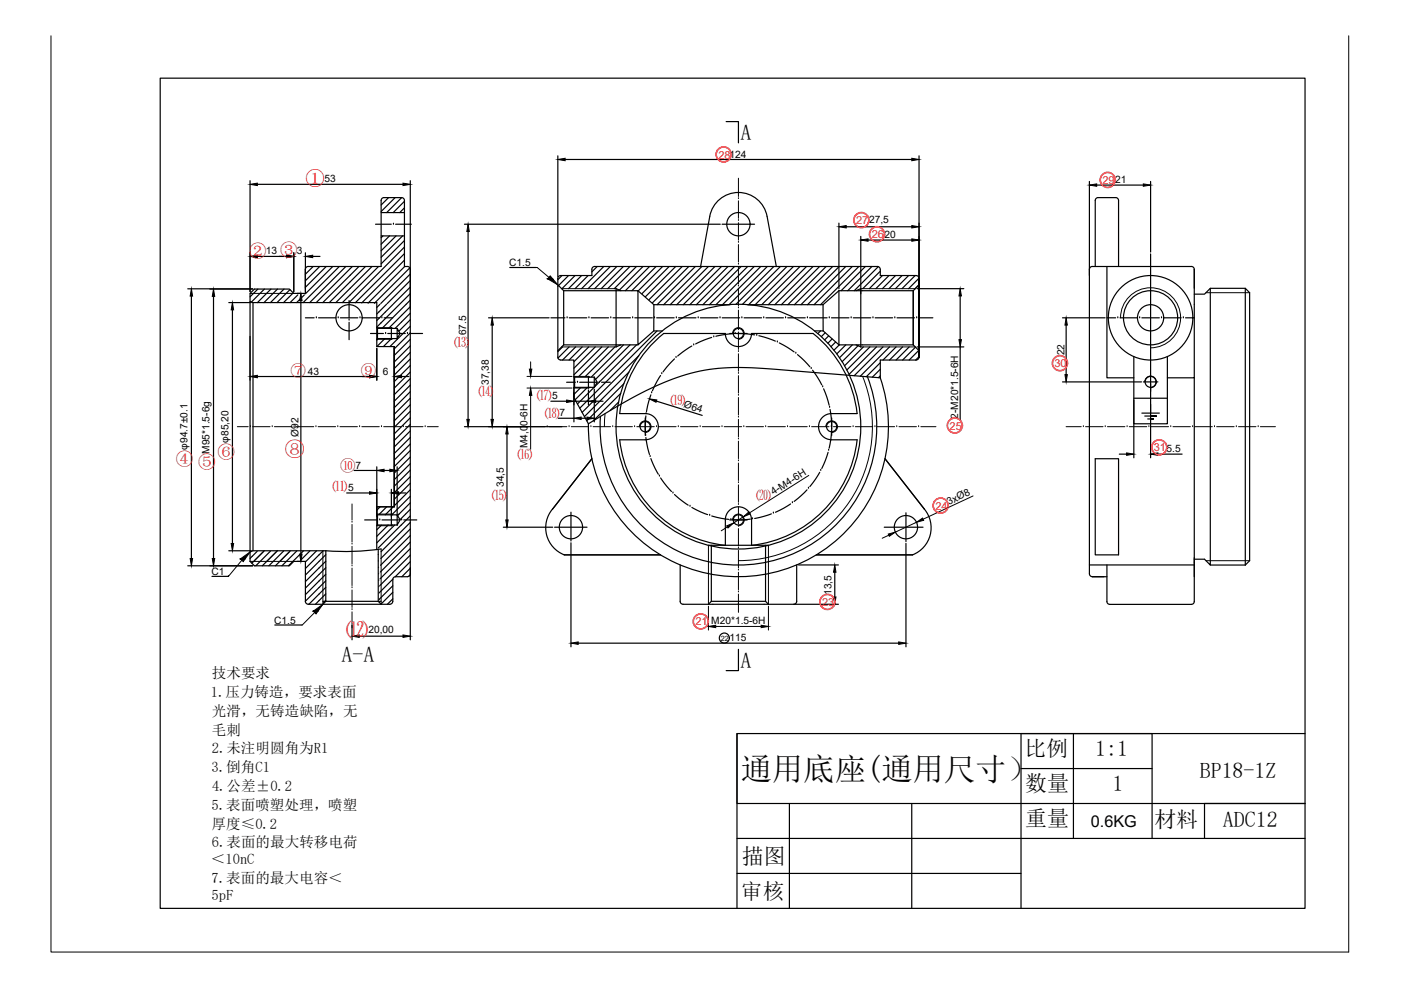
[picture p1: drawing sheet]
<svg xmlns="http://www.w3.org/2000/svg" width="297mm" height="210mm" viewBox="0 0 297 210" stroke-linecap="round" stroke-linejoin="round" font-family="sans-serif">
<!-- layer: 0 -->
<g fill="none" stroke="#000" stroke-width=".25">
<path d="M34 16.6h242.7v176h-242.7zM53 38.3v23.5M54.6 39.1h30.8M87 38.3v97.4M118.3 33v25.7M119.8 33.8h73.5M154 25.8h2.6v4.5M194.9 33v42.7M231 38.5v83.2a.62 .62 0 0 0 .6 .6h3.1M232.5 39.2h9.9M243.9 38.5v14.9M54.6 54.4h6.1"/>
<path d="M62.3 53.6v8.2M64.8 53.6v8.6h-2.5l-.9-.9h-7.5l-.9 .9v56.8l.9 1h7.5l.9-1h2.5v8.5l4.3-4.4M66.3 54.4h1.5M66.4 56.5l-1.6 1.6M67.8 56.5l-3 3M69.2 56.5l-4.4 4.4M70.6 56.5l-5.8 5.8M71.9 56.5l-7.6 7.7M73.3 56.5l-7.6 7.7M74.7 56.5l-7.7 7.7M76.1 56.5l-7.7 7.7M77.5 56.5l-7.7 7.7"/>
<path d="M78.9 56.5l-7.7 7.7M79.6 47.5h3.4M80.3 56.5l-7.7 7.7M80.8 45.1h4.9M80.8 50h4.9M81.2 50l-.4 .4M82.4 41.9l-1.6 1.6M82.6 50l-1.8 1.8M83.4 47.5h.1M83.8 41.9l-3 3M83.9 47.5h3.3M84 50l-3.2 3.2"/>
<path d="M85.2 41.9l-3.2 3.2M85.4 50l-4.6 4.6M85.7 52.4l-11.7 11.8M85.7 53.8l-10.4 10.4M85.7 55.2l-9 9M85.7 42.7l-2.3 2.4M85.7 44.1l-.9 1M85.7 51l-4.9 4.9M85.8 56.5l-7.8 7.8M86.4 56.5a.62 .62 0 0 1 .6 .6M86.4 56.5h-.7v-14a.6 .6 0 0 0-.6-.6h-3.7a.62 .62 0 0 0-.6 .6v14h-15.4a.6 .6 0 0 0-.7 .6M86.9 56.8l-7.5 7.5"/>
<path d="M87 58.1l-6.3 6.2M87 59.5l-4.9 4.9M98.5 47.5h54.2M99.2 49.1v39.8M108.1 56.7h5.6M119.2 58.4l-.9 .9M120.5 58.4l-2.2 2.3M121.9 58.4l-2.7 2.8M123.3 58.4l-2.8 2.8M124.7 58.4l-2.8 2.8M125.5 57.1a.62 .62 0 0 1 .6-.6h59.9a.6 .6 0 0 1 .6 .6v1.3h7.6M125.5 57.1v1.3h-6.6a.6 .6 0 0 0-.6 .6v16.7a.64 .64 0 0 0 .6 .6h2.8v3.5"/>
<path d="M126.6 56.5l-1.1 1.1M128 56.5l-4.7 4.7M129.4 56.5l-4.7 4.7M130.8 56.5l-4.7 4.7M132.2 56.5l-4.7 4.7M133.6 56.5l-4.7 4.7M134.9 56.5l-4.7 4.7M136.3 56.5l-5.1 5.1M137.7 56.5l-5.1 5.1M139.1 56.5l-5.1 5.1M140.5 56.5l-5.1 5.1M141.9 56.5l-5.8 5.7"/>
<path d="M143.3 56.5l-6.4 6.4M144.6 56.5l-7 7M146 56.5l-7.7 7.7M147.4 56.5l-8.1 8.1M148.5 56.5l2-10.6a6.2 6.2 0 0 1 6.1-5.1 6.2 6.2 0 0 1 6 5.1l2 10.6M148.8 56.5l-8.1 8.1M150.2 56.5l-8.1 8.1M151.6 56.5l-8.1 8.1M153 56.5l-8.1 8.1M153.1 47.5h6.9M154.4 56.5l-8.1 8.1M155.7 56.5l-8.1 8.1"/>
<path d="M157.1 56.5l-8.1 8.1M158.5 56.5l-8.1 8.1M159.9 56.5l-8.1 8.1M161.3 56.5l-8.1 8.1M162.7 56.5l-8.1 8.1M164.1 56.5l-8.1 8M165.5 56.5l-8.1 8M166.8 56.5l-8.1 8.1M168.2 56.5l-8.1 8.1M169.6 56.5l-8.1 8.1M171 56.5l-8.1 8.1M172.4 56.5l-8.1 8.1"/>
<path d="M173.8 56.5l-8.1 8.1M175.2 56.5l-8.1 8.1M176.5 56.5l-8.1 8.1M177.9 47.3v13.9M177.9 56.5l-8.1 8.1M179.3 56.5l-8.1 8.1M179.4 48.1h13.9M180.7 56.5l-8.1 8.1M182.1 56.5l-8.1 8.1M182.5 50.1v23.5l-1-.5M183.5 56.5l-5.2 5.1M184 50.9h9.3"/>
<path d="M184.9 56.5l-5.2 5.1M186.2 56.5l-5.1 5.1M186.6 57.5l-3.7 3.7M187.1 58.4l-2.8 2.8M188.5 58.4l-2.8 2.8M189.9 58.4l-2.8 2.8M191.3 58.4l-2.8 2.8M192.6 58.4l-2.7 2.8M194 58.4l-2.8 2.8M194.2 58.4a.62 .62 0 0 1 .7 .6v16.7M194.9 59l-2.3 2.2M232.2 56.5v-14a.6 .6 0 0 1 .6-.6h3.7a.62 .62 0 0 1 .7 .6v14"/>
<path d="M234.7 56.5v23.6h5.7M243.9 53.8v43.3M252.6 56.5a.62 .62 0 0 1 .6 .6v23h-5.7M252.6 56.5h-21a.62 .62 0 0 0-.6 .6M39.8 61.2h13.8M40.6 62.8v55.6M44.5 61.3h9.1M45.3 62.8v55.6M48.5 64.2h4.7M49.3 65.7v49.5M53 71.3v9.3M53 63.9l.6 .3"/>
<path d="M53.6 64.2h26.3v9.3h3.7M53.6 64.2v52.6l-.6 .2M53.9 63.4l-.6 .6M54.6 79.8h23.7M54.7 61.3l-1.7 1.6M56.1 61.3l-2.1 2M57.4 61.3l-2.8 2.9M58.8 61.3l-2.8 2.9M60.2 61.3l-2.9 2.9M61.5 61.4l-2.8 2.8M62.2 62.1l-2.1 2.1M63.1 62.5l-1.6 1.7"/>
<path d="M63.8 63.8v53.7M64.5 62.5l-1.6 1.7M64.8 67.4h1.8M67.1 67.4h.1M67.5 67.4h3.7M71.7 67.4h.1M72.2 67.4h3.7M74 67.9h.1M74 63.7v3.7M74 68.3v3.7M76.3 67.4h.1M76.8 67.4h3.7"/>
<path d="M78.6 70.7h2.7M79.9 69.5l.1 .1h4.2M79.9 73.9v6.7M80 69.6v2.2h4.2M80 71.8l-.1 .1M80.1 71.9l-.2 .2M80.1 71.9h.1M80.6 64.5l-.7 .7M81 67.4h.1M81.4 67.4h1.9M81.6 71.8l-1.7 1.7M81.8 70.7h.1"/>
<path d="M81.9 64.5l-2 2.1M82.2 70.7h3.7M83 71.8l-1.7 1.7M83.2 69.6l-.2-.1v2.4l.2-.1M83.3 64.5l-3.4 3.5M83.6 73.5v34v-34M83.6 73.9v6.7M84.2 69.6l.6 1.1-.6 1.1zM84.3 71.9l-1.6 1.6M84.7 64.5l-4.8 4.9M85.1 79.8h1.6M86.1 64.5l-5.1 5.1"/>
<path d="M86.4 70.7h.1M86.9 70.7h2.7M87 65l-4.6 4.6M87 66.4l-3.2 3.2M87 60.9l-3.6 3.5M87 62.3l-2.2 2.2M87 63.6l-.9 .9M87 67.8l-2.4 2.4M87 69.2l-2.6 2.6M87 70.6l-3.4 3.4M87 72l-3.4 3.4M87 73.3l-3.4 3.4"/>
<path d="M87 74.7l-3.4 3.4M87 76.1l-3.4 3.4M87 77.5l-3.4 3.4M87 78.9l-3.4 3.4M103.6 67.4h12.8M104.4 68.9v20M116.8 67.4h3M118.3 60.4l1.2 1.2M119.3 73.6l-1 1M119.5 61.6h15.8v11.5l3.3-2.9v-5.6M119.5 61.6v11.5M119.5 73.1l-1.2 1.3"/>
<path d="M119.5 73.1h15.8M120.2 67.4h.1M120.7 73.6l-2.4 2.3M120.7 67.4h3.7M121.7 79.8l.1 .2v2.1l-.1 .2zM121.8 80h4.2M122.1 73.6l-2.8 2.7M123.4 73.6l-2.7 2.7M124.8 73.6l-3.1 3.1M124.9 67.4h.1M125.1 80l-.3-.2v2.5l.3-.2M125.3 67.4h3.7"/>
<path d="M126 80l.6 1-.6 1.1M126 80v2.1M126.2 73.6l-4.5 4.5M127.6 73.6l-5.9 5.9M129 73.6l-6.3 6.2M129.5 67.4h.1M130 67.4h3.7M130.4 73.5l-6.3 6.3M131.6 61.6l-1-.4v12.4l1-.5M132.2 73.1l-6.8 6.8M133.4 78.9l-9.5 9.4M133.6 73.1l-7.3 7.3"/>
<path d="M134.1 67.4h.1M134.6 67.4h3.7M135 73.1l-8.9 8.9M135.3 61.6l3.3 3M135.4 75.4l-12 12M138.6 70.2h1.8M138.6 64.6h16M138.8 67.4h.1M139.2 67.4h3.7M139.3 70.2l-16.4 16.3M140.1 79.6l-1.8 3.3M140.3 79.2h.1"/>
<path d="M143 76.1l-2.4 2.8M143.3 75.8h.1M143.4 67.4h.1M143.9 67.4h3.7M146.7 73.4l-3 2.1M147.1 73.1h.1M148 67.4h.1M148.5 67.4h3.7M150.9 71.5l-3.4 1.4M151.3 71.4h.1M152.7 67.4h.1M153.1 67.4h3.7"/>
<path d="M154.7 70.7h3.7M155.4 70.7l-3.6 .6M155.9 70.7h.1M156.3 70.7l3.7 .3M157.3 67.4h.1M157.8 67.4h3.7M158.5 64.6h16M160.4 71.1h.1M160.9 71.2l3.5 1.1M161.9 67.4h.1M162.4 67.4h3.7M164.8 72.5h.1"/>
<path d="M165.2 72.7l3.2 1.9M166.6 67.4h.1M167 67.4h3.7M168.7 74.9h.1M169.1 75.2l2.6 2.6M171.2 67.4h.1M171.7 67.4h3.7M172 78.1h.1M172.3 78.5l1.9 3.1M172.7 70.2h1.8M174 70.2l-.6 .5M174.5 64.6v5.6"/>
<path d="M174.5 70.2l3.4 2.9M174.9 70.6l-.8 .8M175.7 71.2l-.9 .9M175.8 67.4h.1M176.3 67.4h3.7M176.4 71.9l-.9 .9M177.1 72.5l-.9 1M177.9 61.6h15.7v11.5h-15.7M177.9 61.6l-3.4 3M177.9 61.6v11.5M178 73.1l-1.2 1.2M179.3 73.1l-1.9 1.9"/>
<path d="M180.5 67.4h.1M180.7 73.1l-2.7 2.8M180.9 67.4h3.7M182 73.2l-3.5 3.5M182.5 61.2l-1 .4M183.1 73.6l-4 4M183.9 79.9a29.3 29.3 0 0 1-23 39.6 29.3 29.3 0 0 1-33.6-31.2M184.4 73.6l-4.9 4.8M185.1 67.4h.1M185.6 67.4h3.7M185.8 73.6l-5.8 5.8M186.6 76.9l-2.9 3"/>
<path d="M186.6 78.3l-1.6 1.7M186.6 79.7l-.4 .4M187.2 73.6l-6.1 6.1M188.6 73.6l-6.2 6.2M189.7 67.4h.1M190 73.6l-2.8 2.7M190.2 67.4h3.7M191.4 73.6l-2.8 2.7M192.8 73.6l-2.8 2.7M194.1 73.6l-2.7 2.7M194.2 76.3h-7.6v3.8M194.4 67.4h.1"/>
<path d="M194.4 61.2h9.9M194.4 73.6h9.9M194.8 74.3l-2 2M194.8 67.4h3M194.9 75.7a.62 .62 0 0 1-.7 .6M194.9 60.4l-1.3 1.2v11.5l1.3 1.3M194.9 60.4l-.9 .8M194.9 75.6l-.8 .7M203.6 62.7v9.3M203.6 73.6v15.5M225.3 67.4h9M226 68.9v10.5"/>
<path d="M234.7 67.4h1.8M237 67.4h.1M237.5 67.4h3.7M240.4 75.6v14.3h7.1v-14.3M241.6 67.4h.1M242.1 67.4h3.7M246.3 67.4h.1M246.7 67.4h3.7M250.9 67.4h.1M251.4 67.4h1.8M256.6 61.1l-1.2 1.3h-2.2M264 61.1v58.7"/>
<path d="M75.1 99.7h4.8M79.9 99v10.5M81.4 99.7h1.3M84.2 99v10.3M87 87.2l-3.4 3.4M87 88.6l-3.4 3.4M87 90l-3.4 3.4M87 80.3l-3.4 3.4M87 81.7l-3.4 3.4M87 83l-3.4 3.4M87 84.4l-3.4 3.4M87 85.8l-3.4 3.4"/>
<path d="M87 91.4l-3.4 3.4M87 92.8l-3.4 3.3M87 94.1l-3.4 3.4M87 95.5l-3.4 3.4M87 96.9l-3.4 3.4M87 98.3l-3.4 3.4M87 99.7l-3.4 3.4M98.5 90.5h20.6M107.5 92v18.2M116.8 85.1h3.3M118.4 88.7h3.3M120.1 81h1.9"/>
<path d="M121.7 84.1l3.1 5.8M121.7 82.3v7.2M121.7 85.1h3.1M121.8 82.1h4.2M122.4 81h.1M122.9 81h3.7M123 82.3l-1.3 1.3M123.2 88.7h1.3M124.4 82.3l-2.5 2.5M124.8 82.7v3.1M125.5 97.3l-8.4 10.7a6.2 6.2 0 0 0 2.5 9.6M126 82.1l-3.6 3.6"/>
<path d="M126 82.5v7M126.3 85.1h1.6M127.1 81h.1M127.5 81h1.9M131.2 85.2l-1.8 1.8M131.6 83.4l-5.8 5.8M132.3 81.3l-7.9 7.9M136.8 88.6v3.7M136.9 92.3h.1M136.9 88.2v3.7M136.9 92.8l.8 3.6M137 87.7h.1"/>
<path d="M137.8 96.8h.1M138 83.7l-.9 3.6M138 97.2l1.6 3.4M138.2 83.3h.1M139.2 85l9.7 3.1M174 99.7h.1M174.4 82h.1M174.6 82.4l1.2 3.5M175.6 95.9l-1.4 3.4M175.7 95.5h.1M175.9 86.4h.1M176 86.8l.3 3.7"/>
<path d="M176.3 91.4l-.5 3.6M176.3 90.9h.1M176.3 88.6v3.7M181.7 87.7a25.3 25.3 0 0 0-9.3-17h-13.1a2.77 2.77 0 0 1-2.7 2.8 2.77 2.77 0 0 1-2.8-2.8h-13.1a25.3 25.3 0 0 0-9.3 17h5.4a2.77 2.77 0 0 1 2.8 2.8 2.77 2.77 0 0 1-2.8 2.7h-5.4a25.3 25.3 0 0 0 22.4 22.4M181.7 93.2a25.3 25.3 0 0 1-22.4 22.4M181.7 87.7h-5.4a2.78 2.78 0 0 0-2.8 2.8 2.78 2.78 0 0 0 2.8 2.7h5.4M186.6 80.1a31.8 31.8 0 0 1-25.1 41.8 31.8 31.8 0 0 1-36.7-32.1M186.6 80.1l-16-1.3a111.7 111.7 0 0 0-16.2-.8 43.4 43.4 0 0 0-19.2 5.7l-10.4 6.2M187.6 97.3l8.4 10.7a6.2 6.2 0 0 1-2.5 9.6M225.3 81h16.7M232.2 97.3h5v20.3h-5zM237.3 96.3h1.6"/>
<path d="M240.4 84.4h7.1M240.4 84.8v12.3M242.1 87.6h3.7M242.4 81h3.1M242.7 88.2h2.5h-1.3M243.3 88.8h1.3h-.7M245.5 96.3h5.1M253.2 80.1v47.4a.62 .62 0 0 1-.6 .6M39.8 120h13.8M48.5 116.8h4.7M53.6 116.8h15.5M54.5 116.9l-1.5 1.5"/>
<path d="M55.9 116.9l-2.5 2.5M57.3 116.9l-3.1 3.1M58.7 116.8l-3.1 3.2M60.1 116.8l-3.1 3.2M61.3 117.1l-2.9 2.9M61.3 118.4l-1.5 1.6M61.6 116.8l-.2 .2M62.9 116.8l-1.5 1.6M64.3 116.8l-3.1 3.2M65.7 116.8l-1.9 1.9M67.1 116.8l-2.3 2.3M68.5 116.8l-3.7 3.7"/>
<path d="M69.1 117.6l-4.3 4.3M69.1 119l-4.3 4.3M69.1 116.8v10.7l-.6 .6M73.5 104.5h4.8M77.3 110.2h2.8M79.9 109l.1 .2M80 109.2v2.1h4.2M80 111.3l-.1 .2M80 109.2h4.2M80.2 116.5v11M80.2 117.6h.1M80.2 118.9h.1"/>
<path d="M80.5 110.2h.1M80.6 107.5l-.7 .7M80.8 116.4a52.6 52.6 0 0 1-11.7 .4M80.9 111.4l-1 .9M81 110.2h3.7M82 107.5l-1.6 1.6M82.3 111.3l-2.4 2.4M83 103.7v7.8l.2-.2M83 109l.2 .2M83.4 107.5l-1.7 1.7M83.6 107.5h-3.7v9M83.7 111.3l-3.8 3.8"/>
<path d="M84.2 109.2l.6 1-.6 1.1zM84.5 104.5h1.6M85.2 110.2h.1M85.6 110.2h2.8M86 109l-1.2 1.2M87 109.4l-6.8 6.8M87 110.8l-6.2 6.2M87 112.2l-6.3 6.2M87 113.5l-6.3 6.4M87 114.9l-6.4 6.4M87 101.1l-3.4 3.4M87 102.5l-3.4 3.4"/>
<path d="M87 103.8l-3.4 3.4M87 105.2l-3.9 4M87 106.6l-2.7 2.7M87 108l-1 1M87 116.3l-6.4 6.4M87 117.7l-6.5 6.5M87 119.1l-3.2 3.2M106.7 111.8h10.5M117.6 111.8h6.9M119.6 117.6h20.4M121.1 108.6v6.1M121.1 115.1v22"/>
<path d="M139.8 100.9h.1M140.1 101.3l2.3 2.9M142.7 104.5h.1M143 104.8l2.9 2.3M144.2 119.8v7.7a.64 .64 0 0 0 .6 .6h23.5a.62 .62 0 0 0 .6-.6v-7.7M146.3 107.3h.1M146.7 107.6l3.3 1.5M150.2 115.6h12.7M150.5 109.3h.1M150.8 115.6v11.9M150.9 109.4l3.6 .7M153.8 115.6v-5.4a2.78 2.78 0 0 1 2.8-2.7 2.78 2.78 0 0 1 2.7 2.7v5.4"/>
<path d="M154.7 110.2h3.7M155 110.2h.1M159.1 110.1l-3.7 .1M159.5 110h.1M162.3 115.6v11.9M163.5 109l-3.5 .9M164 108.8h.1M167.6 106.8l-3.2 1.8M168 106.6h.1M169.3 119.8h8.5M171.1 103.9l-2.7 2.4M171.4 103.5h.1"/>
<path d="M173.1 117.6h20.4M173.8 100.1l-2.1 3.1M187.5 111.8h8.2M192.1 108.7v6.1M192.1 115.2v21.9M231 119.8h22.2M234.7 119.8v7.7M253.2 118.6h2.2l1.2 1.2v-58.7h7.4l.9 1v56.8l-.9 .9M256.6 119.8h7.4M44.9 122.2h3.5M58.3 132.5h5.6M68.5 127.5h12.3"/>
<path d="M69.1 120.4l-4.3 4.3M69.1 121.8l-4.3 4.3M69.1 124.5l-3.6 3.6M69.1 125.9l-2.2 2.2M69.1 127.3l-.5 .5M74.6 132.6v3.1M76.2 134.9h9.2M80.2 127.5l.6 .6M80.3 120.3h-.1M80.3 121.6v.1M80.3 123h.1M80.3 124.4h.1"/>
<path d="M80.4 125.7l-.1 .1M83.3 122.9v4.6a.62 .62 0 0 1-.6 .6h-17.3a.64 .64 0 0 1-.7-.6M83.3 122.8l-2.8 2.8M83.3 124.2l-2.9 2.9M83.3 125.6l-2.6 2.5M83.3 127l-1.2 1.1M86.4 122.3h-2.5a.62 .62 0 0 0-.6 .6M86.9 121.9l-.3 .3M87 121.7a.62 .62 0 0 1-.6 .6M87 120.5l-1.8 1.8M122.6 136.4h67.9M150.8 127.5h11.5"/>
<path d="M150.8 127.5l-.6 .6M156.6 128.1h.1M156.6 137.7v4.5h-2.6M162.3 127.5l.6 .6M168.4 128.1h9.4M177 121.3v5.3M234.7 127.5a.62 .62 0 0 0 .6 .6h17.3M156.3 155.5v14.9h120.4h-21.3v7.4M227.6 155.5v22.3M276.7 155.5h-120.4v37.1M156.3 177.8h120.4M167.4 170.4v22.2"/>
<path d="M193.3 170.4v22.2M216.5 163h27.8M244.3 177.8v-22.3h-27.8v37.1M156.3 185.2h60.2"/>
<circle cx="156.6" cy="47.5" r="2.47"/>
<circle cx="74" cy="67.4" r="2.78"/>
<circle cx="156.6" cy="70.7" r="1.08"/>
<circle cx="243.9" cy="67.4" r="9"/>
<circle cx="243.9" cy="67.4" r="5.7"/>
<circle cx="243.9" cy="67.4" r="2.78"/>
<circle cx="136.8" cy="90.5" r="1.08"/>
<circle cx="156.6" cy="90.5" r="25.9"/>
<circle cx="176.3" cy="90.5" r="1.08"/>
<circle cx="243.9" cy="81" r="1.16"/>
<circle cx="121.1" cy="111.8" r="2.47"/>
<circle cx="156.6" cy="110.2" r="1.08"/>
<circle cx="192.1" cy="111.8" r="2.47"/>
<circle cx="153.6" cy="135.3" r="1.06"/>
</g>
<g fill="none" stroke="#000" stroke-width=".21">
<path d="M10.8 7.6v194.3h275.2v-194.3M156.6 37.8v3.9M113.7 56.7h.2l2.5 2.1M156.6 56h.1M156.6 51.4h.1M156.6 46.7h.1M156.6 42.1h.1M156.6 42.6v3.7M156.6 47.2v3.7M156.6 51.8v3.8M156.6 56.5v3.7M53 62.2h9.3"/>
<path d="M79.9 71.9h3.1M79.9 69.5h3.1M111.7 79.8h9.6M112.5 76.7v1.6M119.1 61.2h11.5M119.1 73.6h11.5M121.7 79.8h3.1M155.3 70.7a1.23 1.23 0 0 1 1.3-1.2 1.23 1.23 0 0 1 1.2 1.2 1.23 1.23 0 0 1-1.2 1.2M156.6 79.2h.1M156.6 74.5h.1M156.6 69.9h.1M156.6 65.3h.1"/>
<path d="M156.6 60.6h.1M156.6 61.1v3.7M156.6 65.7v3.7M156.6 70.4v3.7M156.6 75v3.7M156.6 79.6v3.7M182.5 61.2h11.6M182.5 73.6h11.6M182.9 79.8a28.4 28.4 0 0 1-26.3 39.1M237.6 67.4a6.4 6.4 0 0 1 6.3-6.4 6.4 6.4 0 0 1 6.4 6.4 6.4 6.4 0 0 1-6.4 6.3M255.7 62.1h9.2M50.3 90.5h2.3"/>
<path d="M53.1 90.5h.1M53.6 90.5h3.7M57.7 90.5h.1M58.2 90.5h3.7M62.3 90.5h.1M62.8 90.5h3.7M67 90.5h.1M67.5 90.5h3.7M71.6 90.5h.1M72.1 90.5h3.7M76.2 90.5h.1M76.7 90.5h3.7"/>
<path d="M80.9 90.5h.1M81.3 90.5h3.8M85.5 90.5h.1M86 90.5h3.7M90.1 90.5h.1M90.6 90.5h2.3M111.7 82.3h9.6M112.4 90.5h3.2M112.5 83.8v11.5M116 90.5h.1M116.5 90.5h3.7M120.7 90.5h.1"/>
<path d="M121.1 90.5h3.7M121.7 82.3h3.1M125.3 90.5h.1M125.7 90.5h3.8M128.3 87.7l-.2 2.8M129.9 90.5h.1M130.4 90.5h3.7M134.5 90.5h.1M135 90.5h3.7M135.6 90.5a1.23 1.23 0 0 1 1.2-1.3 1.23 1.23 0 0 1 1.2 1.3 1.23 1.23 0 0 1-1.2 1.2M139.2 90.5h.1M139.6 90.5h3.8"/>
<path d="M143.8 90.5h.1M144.3 90.5h3.7M148.4 90.5h.1M148.9 90.5h3.7M153.1 90.5h.1M153.5 90.5h3.8M156.6 97.7h.1M156.6 93.1h.1M156.6 88.4h.1M156.6 83.8h.1M156.6 84.3v3.7M156.6 88.9v3.7"/>
<path d="M156.6 93.5v3.7M156.6 98.2v3.7M157.7 90.5h.1M158.2 90.5h3.7M162.3 90.5h.1M162.8 90.5h3.7M167 90.5h.1M167.4 90.5h3.7M171.6 90.5h.1M172.1 90.5h3.7M175.1 90.5a1.23 1.23 0 0 1 1.2-1.3 1.23 1.23 0 0 1 1.3 1.3 1.23 1.23 0 0 1-1.3 1.2M176.2 90.5h.1"/>
<path d="M176.7 90.5h3.7M180.9 90.5h.1M181.3 90.5h3.7M185.5 90.5h.1M186 90.5h3.7M190.1 90.5h.1M190.6 90.5h3.7M194.8 90.5h.1M195.2 90.5h3.2M226 90.5h3.2M229.7 90.5h.1M230.2 90.5h3.7"/>
<path d="M234.3 90.5h.1M234.8 90.5h3.7M239 90.5h.1M239.4 90.5h3.7M242.7 81a1.23 1.23 0 0 1 1.2-1.3 1.23 1.23 0 0 1 1.3 1.3 1.23 1.23 0 0 1-1.3 1.2M243.6 90.5h.1M244.1 90.5h3.7M248.2 90.5h.1M248.7 90.5h3.7M252.9 90.5h.1M253.3 90.5h3.7M257.5 90.5h.1"/>
<path d="M258 90.5h3.7M262.1 90.5h.1M262.6 90.5h3.7M266.8 90.5h.1M267.2 90.5h3.2M51.3 118.8l-2.9 3.4M53 119h9.3M56.1 116.7l-2.2 2.2M58.9 116.7l-2.3 2.3M61.4 117l-2.1 2M68.5 116.8v11.3M74.6 110.7h.1"/>
<path d="M74.6 115.4h.1M74.6 120h.1M74.6 106.8v3.5M74.6 111.2v3.7M74.6 115.8v3.7M79.9 109h3.1M79.9 111.5h3.1M80.8 116.4v11.7M150.2 115.6v12.5M154.2 111.7l-1.3 .8M155.3 110.2a1.23 1.23 0 0 1 1.3-1.2 1.23 1.23 0 0 1 1.2 1.2 1.23 1.23 0 0 1-1.2 1.3M156.6 116.2h.1"/>
<path d="M156.6 111.6h.1M156.6 107h.1M156.6 102.3h.1M156.6 102.8v3.7M156.6 107.4v3.7M156.6 112.1v3.7M156.6 116.7v3.7M157.6 109.6l-2.1 1.3M162.9 115.6v12.5M171.5 100.8l-12.6 7.9M188.4 113.5l-1.4 .6M194.3 110.7l-4.5 2.1"/>
<path d="M206.3 105.2l-10.6 4.9M255.7 118.9h9.2M48.4 122.2h.1M66.7 129.9l-2.6 2.6h-.2M74.6 124.6h.1M74.6 129.3h.1M74.6 120.4v3.8M74.6 125.1v3.7M74.6 129.7v3.4M150.2 128.5v5.1M151.7 132.8h9.7M156.6 125.5h.1"/>
<path d="M156.6 120.9h.1M156.6 121.3v3.7M156.6 126v3.8M162.9 128.5v5.1"/>
</g>
<g fill="#000" stroke="#000" stroke-width=".21">
<path d="M53 39.1l1.6-.3v.5zM85.4 38.8l1.6 .3-1.6 .2zM118.3 33.8l1.5-.2v.5zM193.3 33.6l1.6 .2-1.6 .3zM231 39.2l1.5-.2v.5zM242.4 39l1.5 .2-1.5 .3zM53 54.4l1.6-.3v.5zM60.7 54.1l1.6 .3-1.6 .2zM64.8 54.4l1.5-.3v.5zM99.2 47.5l.3 1.6h-.5zM177.9 48.1l1.5-.3v.5zM182.5 50.9l1.5-.3v.5z"/>
<path d="M193.3 50.6l1.6 .3-1.6 .2zM193.3 47.8l1.6 .3-1.6 .2zM40.6 61.2l.2 1.6h-.5zM45.3 61.3l.2 1.5h-.5zM49.3 64.2l.2 1.5h-.5zM53 79.8l1.6-.2v.5zM63.8 62.2l.2 1.6h-.5zM78.3 79.6l1.6 .2-1.6 .3zM83.6 79.8l1.5-.2v.5zM104.4 67.4l.2 1.5h-.5zM112.2 78.3h.6l-.3 1.5zM203.6 61.2l.2 1.5h-.5z"/>
<path d="M203.3 72h.5l-.2 1.6zM226 67.4l.3 1.5h-.5zM225.8 79.4h.5l-.3 1.6zM79.9 99.7l1.5-.2v.5zM82.7 99.5l1.5 .2-1.5 .3zM99 88.9h.5l-.3 1.6zM104.1 88.9h.5l-.2 1.6zM107.5 90.5l.2 1.5h-.5zM112.5 82.3l.3 1.5h-.6zM120.1 84.8l1.6 .3-1.6 .2zM121.7 88.7l1.5-.3v.5zM124.5 88.4l1.5 .3-1.5 .2z"/>
<path d="M124.8 85.1l1.5-.3v.5zM137.7 84.6l1.5 .2-.1 .5zM238.9 96l1.5 .3-1.5 .2zM243.9 96.3l1.6-.3v.5zM40.3 118.4h.5l-.2 1.6zM45 118.4h.5l-.2 1.6zM49 115.2h.5l-.2 1.6zM63.5 117.5h.5l-.2 1.5zM78.3 104.3l1.6 .2-1.6 .3zM83 104.5l1.5-.2v.5zM107.2 110.2h.5l-.2 1.6zM154.1 111.5l1.4-.6-1.1 1z"/>
<path d="M157.6 109.6l1.2-1.1 .2 .5zM188.3 113.2l1.5-.4-1.3 .9zM194.3 110.7l1.3-.9 .2 .5zM74.6 134.9l1.6-.3v.5zM85.4 134.6l1.6 .3-1.6 .2zM121.1 136.4l1.5-.3v.5zM150.2 132.8l1.5-.2v.5zM161.4 132.6l1.5 .2-1.5 .3zM176.7 126.6h.5l-.2 1.5zM177 119.8l.2 1.5h-.5zM190.5 136.1l1.6 .3-1.6 .2z"/>
<path d="M116.7 58.5l.5 .6h-1.1zM116.1 59.1l2.2 1.3-1.1-1.3z"/>
<path d="M51 118.5l2-1.5-1 1.5zM51 118.5l.6 .6 .4-.6z"/>
<path d="M66.4 129.6l2.1-1.5-1.1 1.5zM66.4 129.6l.6 .6 .4-.6z"/>
</g>
<g fill="none" stroke="#ed1f24" stroke-width=".35">
<circle cx="153.4" cy="32.7" r="1.59"/>
<circle cx="234.9" cy="38.1" r="1.59"/>
<circle cx="182.6" cy="46.7" r="1.59"/>
<circle cx="185.9" cy="49.7" r="1.59"/>
<circle cx="224.7" cy="77" r="1.59"/>
<circle cx="202.4" cy="90.2" r="1.59"/>
<circle cx="245.8" cy="94.8" r="1.59"/>
<circle cx="199.4" cy="107.2" r="1.59"/>
<circle cx="148.6" cy="131.7" r="1.59"/>
<circle cx="175.4" cy="127.6" r="1.59"/>
</g>
<text font-size="6.6" x="157.1" y="165.4">通用底座(通用尺寸）</text>
<text font-size="5" fill="#ed1f24" x="73.3" y="135.4">⑿</text>
<g font-size="4.6">
<text x="157" y="29.6">A</text>
<text x="72.4" y="140.5">A-A</text>
<text x="157" y="141.7">A</text>
<text x="217.2" y="160.3">比例</text>
<text x="232.2" y="160.4">1:1</text>
<text x="217.4" y="167.7">数量</text>
<text x="235.9" y="167.8">1</text>
<text x="254.4" y="165">BP18-1Z</text>
<text x="217.4" y="175.1">重量</text>
<text x="244.7" y="175.4">材料</text>
<text x="259.3" y="175.4">ADC12</text>
<text x="157.3" y="183.2">描图</text>
<text x="157.1" y="190.6">审核</text>
</g>
<text font-size="4.2" fill="#ed1f24" x="60.4" y="96.6">⑧</text>
<text font-size="4.1" fill="#ed1f24" x="64.8" y="39.2">①</text>
<g font-size="3.7" fill="#ed1f24">
<text x="52.9" y="54.4">②</text>
<text x="59.4" y="54.3">③</text>
<text x="37.3" y="98.6">④</text>
<text x="42" y="99.3">⑤</text>
<text x="46.1" y="97">⑥</text>
</g>
<text font-size="3.5" x="231.3" y="175.4">0.6KG</text>
<g font-size="3.3" fill="#ed1f24">
<text x="96.2" y="73.7">⒀</text>
<text x="61.6" y="79.8">⑦</text>
<text x="76.5" y="79.7">⑨</text>
<text x="101.4" y="84.3">⒁</text>
<text x="113.8" y="85.1">⒄</text>
<text x="115.5" y="88.8">⒅</text>
<text x="142.1" y="86.1">⒆</text>
<text x="72.1" y="99.8">⑩</text>
<text x="109.6" y="97.5">⒃</text>
<text x="70.4" y="104.4">⑾</text>
<text x="104.2" y="106.2">⒂</text>
<text x="160.3" y="106.1">⒇</text>
</g>
<g font-size="3.1">
<text x="44.9" y="143.8">技术要求</text>
<text x="44.7" y="147.8">1.压力铸造，要求表面</text>
<text x="44.9" y="151.8">光滑，无铸造缺陷，无</text>
<text x="44.9" y="155.8">毛刺</text>
<text x="44.9" y="159.8">2.未注明圆角为R1</text>
<text x="44.9" y="163.7">3.倒角C1</text>
<text x="45" y="167.7">4.公差±0.2</text>
<text x="44.9" y="171.7">5.表面喷塑处理，喷塑</text>
<text x="44.9" y="175.7">厚度≤0.2</text>
<text x="44.9" y="179.7">6.表面的最大转移电荷</text>
<text x="44.7" y="183.3">＜10nC</text>
<text x="44.9" y="187.3">7.表面的最大电容＜</text>
<text x="44.9" y="190.8">5pF</text>
</g>
<g font-size="2.3" fill="#ed1f24">
<text x="152.3" y="33.6">28124</text>
<text x="233.7" y="39">2921</text>
<text x="181.5" y="47.5">2727,5</text>
<text x="184.8" y="50.5">2620</text>
<text x="223.6" y="77.9">30</text>
<text x="201.3" y="91.1">25</text>
<text x="244.6" y="95.7">315.5</text>
<text x="198.3" y="108.1">24</text>
<text x="174.3" y="128.5">23</text>
<text x="147.5" y="132.6">21</text>
</g>
<g font-size="2.2">
<text x="68.8" y="38.7">53</text>
<text x="56.4" y="54">13</text>
<text x="62.9" y="54">3</text>
<text x="108" y="56.4">C1.5</text>
<text x="98.8" y="71.1" transform="rotate(-90 98.8 71.1)">67.5</text>
<text x="225.7" y="75.4" transform="rotate(-90 225.7 75.4)">22</text>
<text x="65.3" y="79.4">43</text>
<text x="81.1" y="79.4">6</text>
<text x="103.7" y="81.6" transform="rotate(-90 103.7 81.6)">37,38</text>
<text x="117.1" y="84.7">5</text>
<text x="118.6" y="88.3">7</text>
<text x="144.8" y="86.3" transform="rotate(17 144.8 86.3)">Ø64</text>
<text x="203.2" y="88.7" transform="rotate(-90 203.2 88.7)">2-M20*1.5-6H</text>
<text x="39.8" y="95.3" transform="rotate(-90 39.8 95.3)">φ94.7±0.1</text>
<text x="48.5" y="93.9" transform="rotate(-90 48.5 93.9)">φ85,20</text>
<text x="63.3" y="92.6" transform="rotate(-90 63.3 92.6)">Ø92</text>
<text x="111.8" y="95" transform="rotate(-90 111.8 95)">M4,00-6H</text>
<text x="44.4" y="96.2" transform="rotate(-90 44.4 96.2)">M95*1.5-6g</text>
<text x="75.4" y="99.4">7</text>
<text x="73.8" y="104.1">5</text>
<text x="106.8" y="103.2" transform="rotate(-90 106.8 103.2)">34,5</text>
<text x="164" y="105" transform="rotate(-32 164 105)">4-M4-6H</text>
<text x="201.2" y="107.1" transform="rotate(-25 201.2 107.1)">3xØ8</text>
<text x="44.8" y="121.9">C1</text>
<text x="176.3" y="126.1" transform="rotate(-90 176.3 126.1)">13,5</text>
<text x="58.2" y="132.2">C1.5</text>
<text x="78.1" y="134.2">20,00</text>
<text x="150.8" y="132.4">M20*1.5-6H</text>
<text x="154.7" y="136">115</text>
</g>
<text font-size="1.6" x="152.8" y="135.9">22</text>
</svg>
